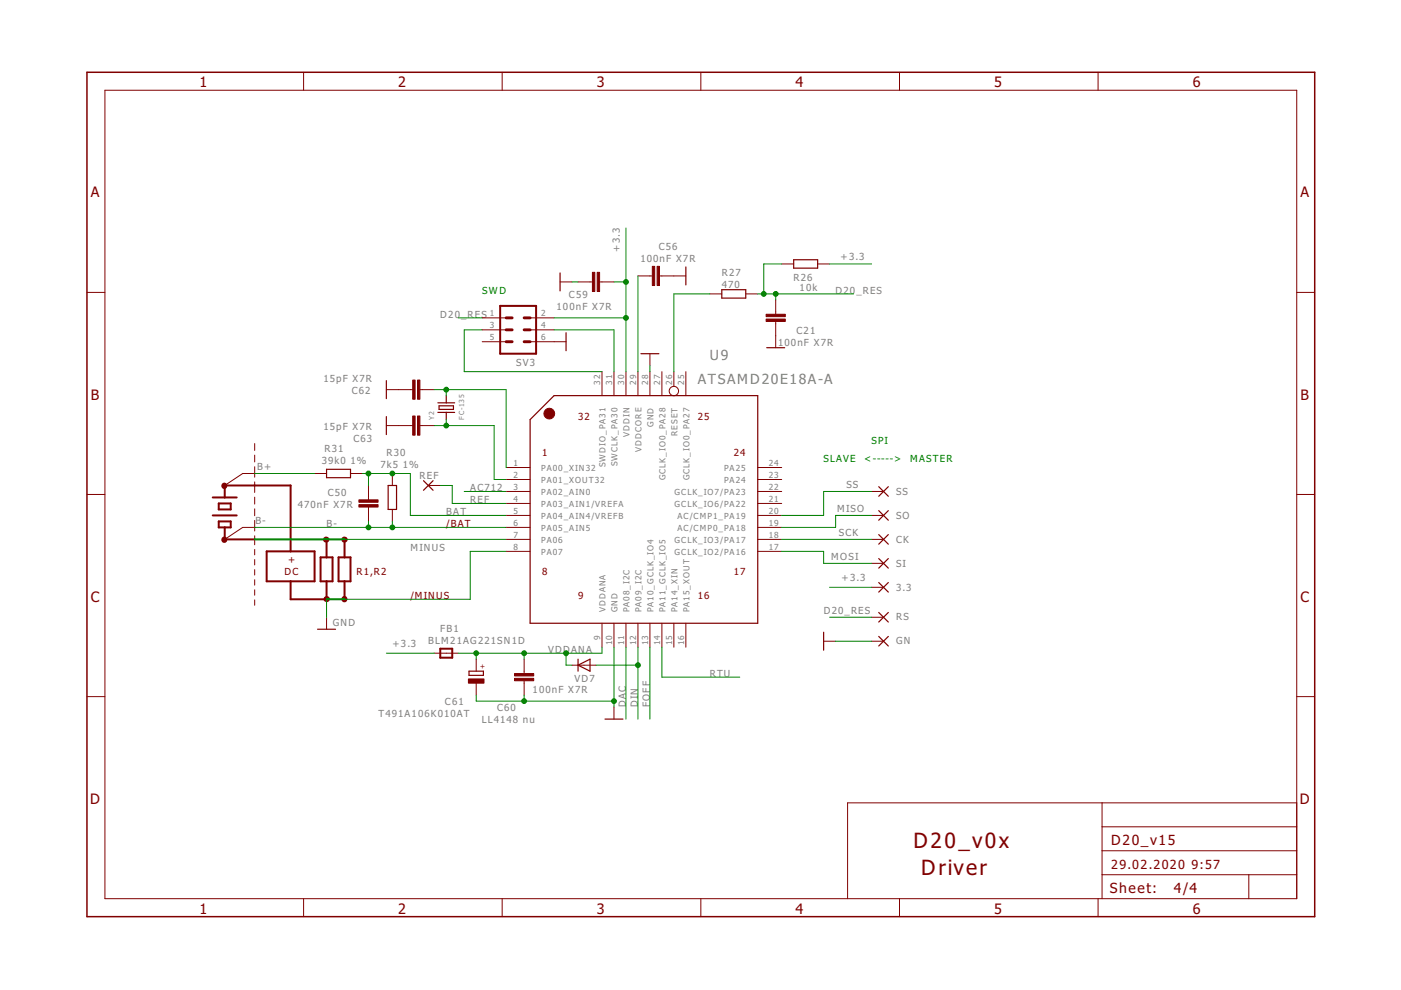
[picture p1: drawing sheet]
<svg xmlns="http://www.w3.org/2000/svg" width="297mm" height="210mm" viewBox="0 0 297 210" stroke-linecap="round" stroke-linejoin="round" font-family="sans-serif">
<g fill="none" stroke="#800000" stroke-width=".42">
<path d="M106 64.9h7.7v10.1h-7.7zM45.1 105.5h5.1M45.1 109.3h5.1M46.4 106.7h2.5v1.3h-2.5zM46.4 110.6h2.5v1.2h-2.5zM47.6 105.5v-2.6h14v14M47.6 111.8v2.6h6.4M56.5 116.9h10.2v6.4h-10.2zM68 118.2h2.5v5.1h-2.5zM69.2 114.4v3.8M71.8 118.2h2.5v5.1h-2.5zM73 114.4v3.8"/>
<path d="M61.6 123.3v3.8h7.6v-3.8M73 123.3v3.8M93.3 137.5h2.6v1.9h-2.6z"/>
</g>
<g fill="none" stroke="#800000" stroke-width=".21">
<path d="M22.2 19.1h252.7v171.4h-252.7zM64.4 15.3v3.8M106.5 15.3v3.8M148.6 15.3v3.8M190.7 15.3v3.8M232.8 15.3v3.8M118.7 59.8h2.6M122.6 59.8h3M127.1 59.8h3.1M135.3 58.5h3M139.8 58.5h5.6M165.7 56h2.6"/>
<path d="M173.4 56h2.5M18.4 62h3.8M102.2 67.4h5.1M102.2 69.9h5.1M102.2 72.5h5.1M112.4 67.4h5.1M112.4 69.9h5.1M112.4 72.5h7.6M127.6 78.8v5.1M130.2 78.8v5.1M132.7 78.8v5.1M135.3 78.8v5.1"/>
<path d="M137.8 75v2.5M137.8 78.8v5.1M140.3 78.8v5.1M142.9 78.8v3.1M145.4 78.8v5.1M150.5 62.3h2.5M158.1 62.3h2.6M164.5 63.6v3M164.5 68.2v5.5M274.9 62h3.8M54 94v1.5M54 96.5v1.4"/>
<path d="M54 99v2.2M81.9 82.6h5.6M81.9 90.2h5.6M89 82.6h3.1M89 90.2h3.1M107.3 99.1h5.1M160.7 99.1h5M18.4 104.8h3.8M54 102.2v2.2M54 105.4v1.5M54 107.9v1.4M54 110.3v2.3"/>
<path d="M54 113.6v1.9M54 116.5v1.1M54 118.6v1.2M54 100.4h-2.5l-3.9 2.5M54 111.8h-2.5l-3.9 2.6M66.7 100.4h2.5M74.3 100.4h2.6M78.1 102.9v3.1M78.1 107.5v3.1M83.2 100.4v2.5M83.2 108v2.6M90.8 102.9h2.5"/>
<path d="M107.3 111.8h5.1M107.3 101.7h5.1M107.3 104.2h5.1M107.3 106.7h5.1M107.3 109.3h5.1M107.3 114.4h5.1M107.3 116.9h5.1M160.7 111.8h5M160.7 101.7h5M160.7 104.2h5M160.7 106.7h5M160.7 109.3h5"/>
<path d="M160.7 114.4h5M160.7 116.9h5M184.8 104.2h2.5M184.8 109.3h2.5M184.8 114.4h2.5M184.8 119.4h2.5M274.9 104.8h3.8M54 120.8v1.1M54 122.9v1.2M54 125.1v1.1M54 127.2v1.1M69.2 130.9v2.5"/>
<path d="M92.1 138.5h5.1M101 139.8v2.5M111.1 139.8v3M127.6 132.1v5.1M130.2 132.1v5.1M132.7 132.1v5.1M135.3 132.1v5.1M137.8 132.1v5.1M140.3 132.1v5.1M142.9 132.1v5.1M145.4 132.1v5.1M174.6 136h2.6"/>
<path d="M184.8 124.5h2.5M184.8 136h2.5M184.8 130.9h2.5M18.4 147.7h3.8M101 144.8v2.6M111.1 144.3v3.1M121.3 141h5.1M130.2 149.9v2.6M274.9 147.7h3.8M233.7 170.2v20.3M233.7 175.3h41.2M274.9 170.2h-95.2v20.3"/>
<path d="M64.4 190.5v3.9M106.5 190.5v3.9M148.6 190.5v3.9M190.7 190.5v3.9M232.8 190.5v3.9M233.7 185.5h41.2M233.7 180.4h41.2M264.8 185.5v5"/>
<circle cx="142.9" cy="82.9" r=".99"/>
</g>
<path d="M47.6 103v.1M47.6 114.4v.1M69.1 114.4h.1M73 114.4h.1M69.2 127h.1M73 127v.1" fill="none" stroke="#800000" stroke-width="1.3"/>
<path d="M18.4 15.3h260.3v179.1h-260.3z" fill="none" stroke="#800000" stroke-width=".32"/>
<g fill="none" stroke="#800000" stroke-width=".25">
<path d="M118.7 57.9v3.8M145.4 56.6v3.8M168.3 55.1h5.1v1.8h-5.1zM120 70.5v3.9M135.9 75h3.8M153 61.4h5.1v1.8h-5.1zM162.6 73.7h3.8M69.2 99.5h5.1v1.8h-5.1zM81.9 80.7v3.8M81.9 88.3v3.8M92.8 87.4h3.6M92.8 85.4h3.6"/>
<path d="M93.1 86h3v.8h-3zM94.6 83.9v1.5M94.6 87.4v1.6M112.4 89l5.1-5.1h43.2v48.2h-48.3zM82.3 102.9h1.8v5.1h-1.8zM89.8 101.9l2 2M91.8 101.9l-2 2M186.3 118.4l2 2.1M186.3 103.2l2 2M186.3 108.3l2 2M186.3 113.3l2 2.1M188.3 118.4l-2 2.1"/>
<path d="M188.3 103.2l-2 2M188.3 108.3l-2 2M188.3 113.3l-2 2.1M67.3 133.4h3.8M122.6 139.8v2.5M174.6 134v3.9M186.3 123.5l2 2M186.3 134.9l2 2.1M186.3 129.9l2 2M188.3 123.5l-2 2M188.3 134.9l-2 2.1M188.3 129.9l-2 2"/>
<path d="M99.4 142.3h3.1v.9h-3.1zM122.6 141l2.5-1.2v2.5zM128.3 152.5h3.8"/>
</g>
<g fill="#800000" stroke="#800000" stroke-width=".21">
<path d="M162.4 66.6h4.1v.5h-4.1z"/>
<path d="M162.4 67.6h4.1v.6h-4.1z"/>
<path d="M138.3 56.5h.5v4h-.5z"/>
<path d="M139.3 56.5h.5v4h-.5z"/>
<path d="M125.6 57.7h.5v4.1h-.5z"/>
<path d="M126.6 57.7h.5v4.1h-.5z"/>
<path d="M109.1 143.8h4.1v.5h-4.1z"/>
<path d="M109.1 142.8h4.1v.5h-4.1z"/>
<path d="M99.3 144h3.3v.8h-3.3z"/>
<path d="M87.5 80.6h.5v4h-.5z"/>
<path d="M88.5 80.6h.5v4h-.5z"/>
<path d="M87.5 88.2h.5v4.1h-.5z"/>
<path d="M88.5 88.2h.5v4.1h-.5z"/>
<path d="M76.1 107h4.1v.5h-4.1z"/>
<path d="M76.1 106h4.1v.5h-4.1z"/>
</g>
<circle cx="116.5" cy="87.7" r="1.14" fill="#800000" stroke="#800000" stroke-width=".21"/>
<path d="M107.3 72.5h1.3M107.3 69.9h1.3M107.3 67.4h1.3M111.1 72.5h1.3M111.1 69.9h1.3M111.1 67.4h1.3" fill="none" stroke="#800000" stroke-width=".61"/>
<g fill="none" stroke="#008000" stroke-width=".21">
<path d="M121.3 59.8h1.3M130.2 59.8h2.5M132.7 48.3v30.5M135.3 58.5v20.3M165.7 56h-3.8v6.3M175.9 56h8.9M97.2 67.4h5M102.2 69.9h-3.8v8.9h29.2M117.5 69.9h12.7v8.9M117.5 67.4h15.2M137.8 77.5v1.3M150.5 62.3h-7.6v16.5"/>
<path d="M160.7 62.3h20.3M164.5 62.3v1.3M92.1 90.2h12.7v11.5h2.5M92.1 82.6h15.2v16.5M94.6 82.6v1.3M94.6 89v1.2M54 114.4h53.3M54 100.4h12.7M54 111.8h53.3M76.9 100.4h10.1v8.9h20.3M78.1 100.4v2.5M78.1 110.6v1.2"/>
<path d="M83.2 110.6v1.2M93.3 102.9h2.6v3.8h11.4M98.4 104.2h8.9M107.3 116.9h-7.6v10.2h-30.5v3.8M165.7 116.9h8.9v2.5h10.2M165.7 114.4h19.1M184.8 104.2h-10.2v5.1h-8.9M184.8 109.3h-7.6v2.5h-11.5M81.9 138.5h10.2M101 138.5v1.3M111.1 138.5v1.3M120 138.5v2.5h1.3"/>
<path d="M127.6 137.2v1.3h-30.4M130.2 137.2v12.7M132.7 137.2v15.3M135.3 137.2v15.3M137.8 137.2v15.3M140.3 137.2v6.4h16.5M175.9 124.5h8.9M175.9 130.9h8.9M177.2 136h7.6M101 147.4v1.3h29.2M111.1 147.4v1.3M126.4 141h8.9"/>
</g>
<g fill="#008000" stroke="#008000" stroke-width=".21">
<circle cx="111.1" cy="148.7" r=".51"/>
<circle cx="130.2" cy="148.7" r=".51"/>
<circle cx="78.1" cy="100.4" r=".51"/>
<circle cx="83.2" cy="100.4" r=".51"/>
<circle cx="135.3" cy="141" r=".51"/>
<circle cx="132.7" cy="67.4" r=".51"/>
<circle cx="132.7" cy="59.8" r=".51"/>
<circle cx="111.1" cy="138.5" r=".51"/>
<circle cx="101" cy="138.5" r=".51"/>
<circle cx="120" cy="138.5" r=".51"/>
<circle cx="164.5" cy="62.3" r=".51"/>
<circle cx="161.9" cy="62.3" r=".51"/>
<circle cx="78.1" cy="111.8" r=".51"/>
<circle cx="83.2" cy="111.8" r=".51"/>
<circle cx="94.6" cy="90.2" r=".51"/>
<circle cx="94.6" cy="82.6" r=".51"/>
</g>
<path d="M54 114.4h19M69.2 127.1h3.8" fill="none" stroke="#008000" stroke-width=".42"/>
<g font-size="5.4" fill="#800000">
<text x="193.7" y="179.7">D20_v0x</text>
<text x="195.3" y="185.5">Driver</text>
</g>
<g font-size="3.7" fill="#800000">
<text x="42.3" y="18.5">1</text>
<text x="84.4" y="18.5">2</text>
<text x="126.5" y="18.5">3</text>
<text x="168.7" y="18.5">4</text>
<text x="210.8" y="18.5">5</text>
<text x="252.9" y="18.5">6</text>
<text x="19.2" y="41.9">A</text>
<text x="275.7" y="41.9">A</text>
<text x="19.3" y="84.7">B</text>
<text x="275.8" y="84.7">B</text>
<text x="19.2" y="127.6">C</text>
<text x="275.7" y="127.6">C</text>
<text x="19.1" y="170.4">D</text>
<text x="275.6" y="170.4">D</text>
<text x="42.3" y="193.7">1</text>
<text x="84.4" y="193.7">2</text>
<text x="126.5" y="193.7">3</text>
<text x="168.7" y="193.7">4</text>
<text x="210.8" y="193.7">5</text>
<text x="252.9" y="193.7">6</text>
</g>
<g font-size="3.6" fill="#808080">
<text x="150.5" y="76.3">U9</text>
<text x="148" y="81.4">ATSAMD20E18A-A</text>
</g>
<g font-size="3.6" fill="#800000">
<text x="235.6" y="179.1">D20_v15</text>
<text x="235.3" y="189.4">Sheet:</text>
<text x="248.9" y="189.3">4/4</text>
</g>
<g font-size="3.2" fill="#800000">
<text x="235.6" y="184.2">29.02.2020</text>
<text x="252.6" y="184.2">9:57</text>
</g>
<g font-size="2.5" fill="#808080">
<text x="131.4" y="53.4" transform="rotate(-90 131.4 53.4)">+3.3</text>
<text x="139.7" y="53">C56</text>
<text x="135.8" y="55.6">100nF X7R</text>
<text x="153" y="58.5">R27</text>
<text x="168.3" y="59.5">R26</text>
<text x="178.2" y="55.2">+3.3</text>
<text x="118" y="65.7">100nF X7R</text>
<text x="120.6" y="63.2">C59</text>
<text x="153" y="61">470</text>
<text x="169.5" y="61.8">10k</text>
<text x="177.2" y="62.3">D20_RES</text>
<text x="93.4" y="67.4">D20_RES</text>
<text x="168.9" y="70.8">C21</text>
<text x="109.4" y="77.5">SV3</text>
<text x="165" y="73.4">100nF X7R</text>
<text x="68.6" y="81">15pF X7R</text>
<text x="74.6" y="83.5">C62</text>
<text x="68.6" y="91.1">15pF X7R</text>
<text x="68.8" y="95.8">R31</text>
<text x="74.9" y="93.7">C63</text>
<text x="54.5" y="99.6">B+</text>
<text x="68.2" y="98.4">39k0</text>
<text x="74.3" y="98.4">1%</text>
<text x="80.7" y="99.1">7k5</text>
<text x="81.9" y="96.6">R30</text>
<text x="85.4" y="99.1">1%</text>
<text x="89" y="101.5">REF</text>
<text x="63.1" y="107.6">470nF X7R</text>
<text x="69.5" y="105.1">C50</text>
<text x="99.7" y="106.7">REF</text>
<text x="99.7" y="104.2">AC712</text>
<text x="179.4" y="103.4">SS</text>
<text x="190" y="104.9">SS</text>
<text x="54.1" y="111.1">B-</text>
<text x="69.2" y="111.8">B-</text>
<text x="94.6" y="109.3">BAT</text>
<text x="177.5" y="108.5">MISO</text>
<text x="177.9" y="113.6">SCK</text>
<text x="190" y="110">SO</text>
<text x="87" y="116.9">MINUS</text>
<text x="176.2" y="118.7">MOSI</text>
<text x="190" y="115">CK</text>
<text x="178.4" y="123.3">+3.3</text>
<text x="190" y="120.1">SI</text>
<text x="190" y="125.2">3.3</text>
<text x="174.7" y="130.1">D20_RES</text>
<text x="190" y="131.6">RS</text>
<text x="70.5" y="132.6">GND</text>
<text x="83.2" y="137.2">+3.3</text>
<text x="90.8" y="136.6">BLM21AG221SN1D</text>
<text x="93.4" y="134">FB1</text>
<text x="190" y="136.6">GN</text>
<text x="116.2" y="138.5">VDDANA</text>
<text x="150.5" y="143.6">RTU</text>
<text x="94.3" y="149.4">C61</text>
<text x="112.9" y="147">100nF X7R</text>
<text x="121.8" y="144.6">VD7</text>
<text x="132.7" y="149.9" transform="rotate(-90 132.7 149.9)">DAC</text>
<text x="135.3" y="149.9" transform="rotate(-90 135.3 149.9)">DIN</text>
<text x="137.8" y="149.9" transform="rotate(-90 137.8 149.9)">FOFF</text>
<text x="80.2" y="152">T491A106K010AT</text>
<text x="102.2" y="153.2">LL4148 nu</text>
<text x="105.4" y="150.8">C60</text>
</g>
<g font-size="2.5" fill="#008000">
<text x="102.2" y="62.3">SWD</text>
<text x="184.8" y="94">SPI</text>
<text x="174.6" y="97.9">SLAVE</text>
<text x="183.2" y="97.9">&lt;-----&gt;</text>
<text x="193" y="97.9">MASTER</text>
</g>
<g font-size="2.5" fill="#800000">
<text x="122.6" y="89">32</text>
<text x="148" y="89">25</text>
<text x="114.9" y="96.6">1</text>
<text x="155.6" y="96.6">24</text>
<text x="94.6" y="111.8">/BAT</text>
<text x="61.1" y="119.3">+</text>
<text x="60.3" y="122">DC</text>
<text x="75.6" y="122">R1,R2</text>
<text x="114.9" y="122">8</text>
<text x="155.6" y="122">17</text>
<text x="87" y="127.1">/MINUS</text>
<text x="122.6" y="127.1">9</text>
<text x="148" y="127.1">16</text>
</g>
<g font-size="2.1" fill="#808080">
<text x="103.8" y="67">1</text>
<text x="103.8" y="69.6">3</text>
<text x="114.7" y="67">2</text>
<text x="114.7" y="69.6">4</text>
<text x="103.8" y="72.1">5</text>
<text x="114.7" y="72.1">6</text>
<text x="127.3" y="81.6" transform="rotate(-90 127.3 81.6)">32</text>
<text x="129.8" y="81.6" transform="rotate(-90 129.8 81.6)">31</text>
<text x="132.4" y="81.6" transform="rotate(-90 132.4 81.6)">30</text>
<text x="134.9" y="81.6" transform="rotate(-90 134.9 81.6)">29</text>
<text x="137.4" y="81.6" transform="rotate(-90 137.4 81.6)">28</text>
<text x="140" y="81.6" transform="rotate(-90 140 81.6)">27</text>
<text x="142.5" y="81.6" transform="rotate(-90 142.5 81.6)">26</text>
<text x="145.1" y="81.6" transform="rotate(-90 145.1 81.6)">25</text>
<text x="133.5" y="92.6" transform="rotate(-90 133.5 92.6)">VDDIN</text>
<text x="136" y="95.8" transform="rotate(-90 136 95.8)">VDDCORE</text>
<text x="138.6" y="90.5" transform="rotate(-90 138.6 90.5)">GND</text>
<text x="143.6" y="92.4" transform="rotate(-90 143.6 92.4)">RESET</text>
<text x="108.9" y="98.8">1</text>
<text x="108.9" y="101.3">2</text>
<text x="114.7" y="99.9">PA00_XIN32</text>
<text x="128.4" y="99.1" transform="rotate(-90 128.4 99.1)">SWDIO_PA31</text>
<text x="130.9" y="98.9" transform="rotate(-90 130.9 98.9)">SWCLK_PA30</text>
<text x="141.1" y="101.8" transform="rotate(-90 141.1 101.8)">GCLK_IO0_PA28</text>
<text x="146.2" y="101.8" transform="rotate(-90 146.2 101.8)">GCLK_IO0_PA27</text>
<text x="153.5" y="99.9">PA25</text>
<text x="163" y="101.3">23</text>
<text x="163" y="98.8">24</text>
<text x="108.9" y="103.8">3</text>
<text x="108.9" y="106.4">4</text>
<text x="114.7" y="102.4">PA01_XOUT32</text>
<text x="114.7" y="105">PA02_AIN0</text>
<text x="114.7" y="107.5">PA03_AIN1/VREFA</text>
<text x="143" y="107.5">GCLK_IO6/PA22</text>
<text x="143" y="105">GCLK_IO7/PA23</text>
<text x="153.5" y="102.4">PA24</text>
<text x="163" y="106.4">21</text>
<text x="163" y="103.8">22</text>
<text x="108.9" y="108.9">5</text>
<text x="108.9" y="111.5">6</text>
<text x="114.7" y="110">PA04_AIN4/VREFB</text>
<text x="114.7" y="112.6">PA05_AIN5</text>
<text x="143.6" y="112.6">AC/CMP0_PA18</text>
<text x="143.6" y="110">AC/CMP1_PA19</text>
<text x="163" y="111.5">19</text>
<text x="163" y="108.9">20</text>
<text x="108.9" y="114">7</text>
<text x="108.9" y="116.5">8</text>
<text x="114.7" y="115.1">PA06</text>
<text x="114.7" y="117.7">PA07</text>
<text x="143" y="117.7">GCLK_IO2/PA16</text>
<text x="143" y="115.1">GCLK_IO3/PA17</text>
<text x="163" y="116.5">17</text>
<text x="163" y="114">18</text>
<text x="128.4" y="129.8" transform="rotate(-90 128.4 129.8)">VDDANA</text>
<text x="130.9" y="129.8" transform="rotate(-90 130.9 129.8)">GND</text>
<text x="133.5" y="129.8" transform="rotate(-90 133.5 129.8)">PA08_I2C</text>
<text x="136" y="129.8" transform="rotate(-90 136 129.8)">PA09_I2C</text>
<text x="138.6" y="129.8" transform="rotate(-90 138.6 129.8)">PA10_GCLK_IO4</text>
<text x="141.1" y="129.8" transform="rotate(-90 141.1 129.8)">PA11_GCLK_IO5</text>
<text x="143.6" y="129.8" transform="rotate(-90 143.6 129.8)">PA14_XIN</text>
<text x="146.2" y="129.8" transform="rotate(-90 146.2 129.8)">PA15_XOUT</text>
<text x="127.3" y="135.6" transform="rotate(-90 127.3 135.6)">9</text>
<text x="129.8" y="136.8" transform="rotate(-90 129.8 136.8)">10</text>
<text x="132.4" y="136.8" transform="rotate(-90 132.4 136.8)">11</text>
<text x="134.9" y="136.8" transform="rotate(-90 134.9 136.8)">12</text>
<text x="137.4" y="136.8" transform="rotate(-90 137.4 136.8)">13</text>
<text x="140" y="136.8" transform="rotate(-90 140 136.8)">14</text>
<text x="142.5" y="136.8" transform="rotate(-90 142.5 136.8)">15</text>
<text x="145.1" y="136.8" transform="rotate(-90 145.1 136.8)">16</text>
</g>
<g font-size="1.8" fill="#808080">
<text x="92.1" y="89" transform="rotate(-90 92.1 89)">Y2</text>
<text x="98.4" y="89" transform="rotate(-90 98.4 89)">FC-135</text>
</g>
<text font-size="1.8" fill="#800000" x="102.8" y="141.9" transform="rotate(-90 102.8 141.9)">+</text>
</svg>
